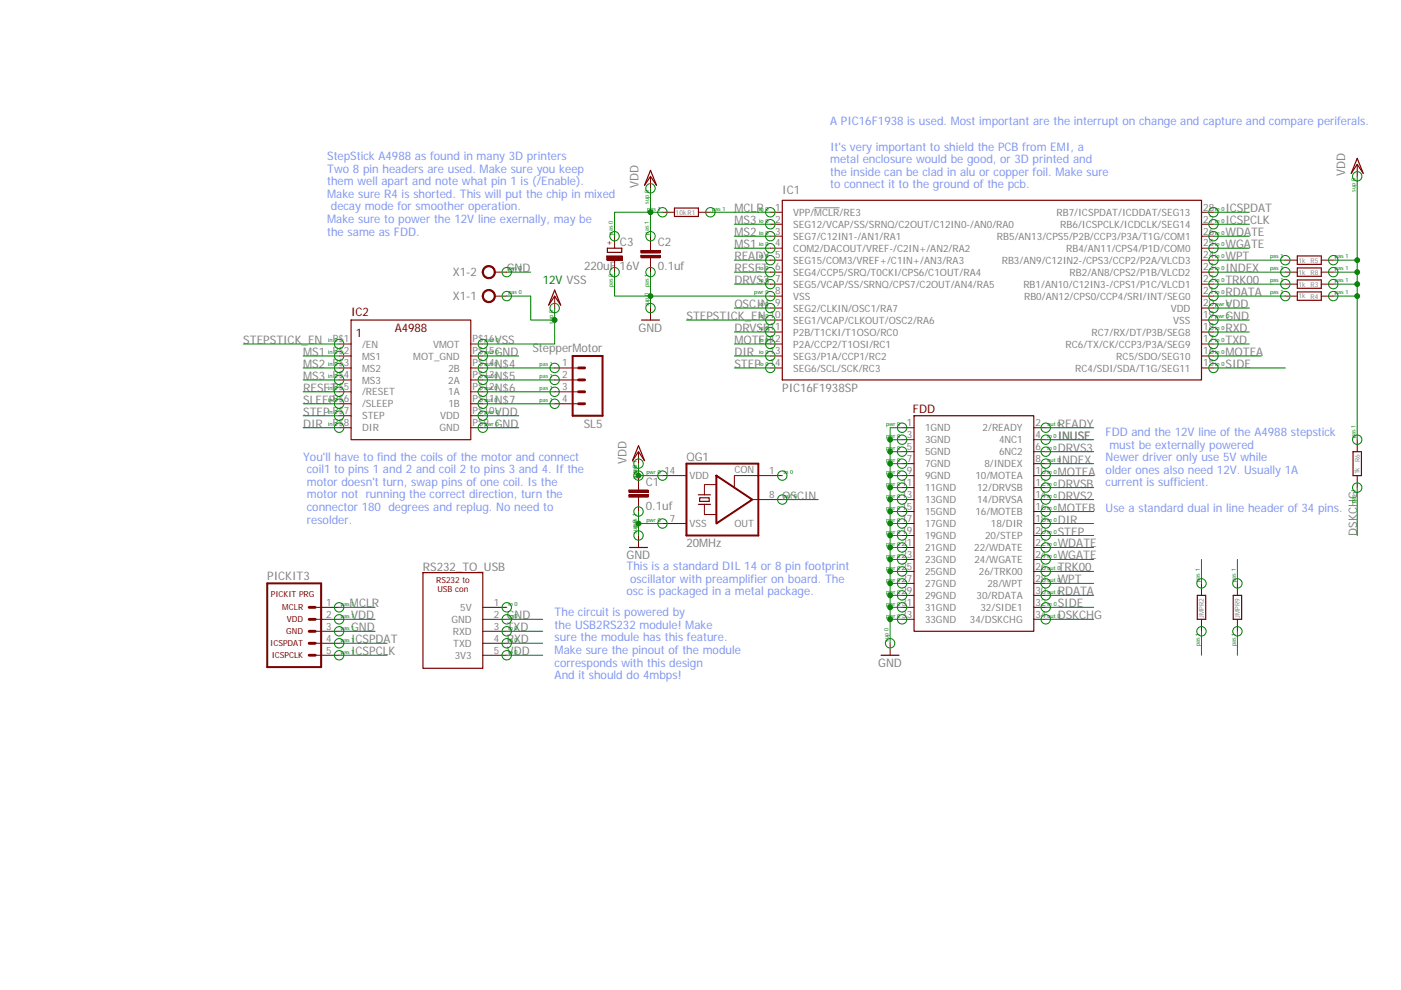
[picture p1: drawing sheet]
<svg xmlns="http://www.w3.org/2000/svg" width="297mm" height="210mm" viewBox="0 0 297 210" stroke-linecap="round" stroke-linejoin="round" font-family="sans-serif">
<path d="M172.7 44.1h5.3" fill="none" stroke="#808080" stroke-width=".21"/>
<path d="M143 44.1h5.1v1.8h-5.1zM165.9 42.5h88.8v38.1h-88.8zM275.1 59.4h5v1.8h-5zM275.1 61.9h5v1.8h-5zM148.1 107h2.5M148.1 104.9h2.5M148.3 105.6h2.1v.7h-2.1z" fill="none" stroke="#800000" stroke-width=".25"/>
<g fill="none" stroke="#800000" stroke-width=".21">
<path d="M137.9 52.6v.5M137.9 54.7v.5M140.5 45h2.5M148.1 45h2.5M163.3 45h2.6M163.3 47.6h2.6M163.3 50.1h2.6M163.3 52.6h2.6M163.3 55.2h2.6M163.3 57.7h2.6M254.7 45h2.6M254.7 47.6h2.6"/>
<path d="M254.7 50.1h2.6M254.7 52.6h2.6M254.7 55.2h2.6M254.7 57.7h2.6M163.3 60.3h2.6M163.3 62.8h2.6M163.3 65.3h2.6M163.3 67.9h2.6M163.3 70.4h2.6M163.3 73h2.6M163.3 75.5h2.6M163.3 78h2.6"/>
<path d="M254.7 60.3h2.6M254.7 62.8h2.6M254.7 65.3h2.6M254.7 67.9h2.6M254.7 70.4h2.6M254.7 73h2.6M254.7 75.5h2.6M254.7 78h2.6M272.5 60.3h2.6M272.5 62.8h2.6M280.1 60.3h2.6M280.1 62.8h2.6"/>
<path d="M140.5 111h5M140.5 100.9h5M149.3 107v2.1h2.6M151.9 102.8h-2.6v2.1M159.5 106h6.4M165.9 100.9h-10.2v2.5"/>
</g>
<path d="M145.5 98.3h15.3v15.3h-15.3zM151.9 100.9l7.6 5.1-7.6 5z" fill="none" stroke="#800000" stroke-width=".42"/>
<path d="M135.9 54.2h4.1v.5h-4.1z" fill="#800000"/>
<path d="M135.9 54.2h4.1v.5h-4.1zM135.9 54.2h.1" fill="none" stroke="#800000" stroke-width=".21"/>
<path d="M135.9 53.1h4.1v.6h-4.1z" fill="#800000"/>
<g fill="none" stroke="#800000" stroke-width=".21">
<path d="M137.9 37.4v2.5M287.8 34.9v2.5M135.9 53.1h4.1v.6h-4.1zM135.9 53.1h.1M137.9 50.1v2.5M137.9 55.2v2.5M272.5 57.7h2.6M280.1 57.7h2.6M71.9 78h2.5M71.9 73h2.5M71.9 75.5h2.5M99.8 78h2.6"/>
<path d="M99.8 73h2.6M99.8 75.5h2.6M117.6 62.8v2.5M117.6 78h5.1M137.9 65.3v2.6M71.9 80.6h2.5M71.9 83.1h2.5M71.9 85.6h2.5M71.9 88.2h2.5M71.9 90.7h2.5M99.8 80.6h2.6M99.8 83.1h2.6"/>
<path d="M99.8 85.6h2.6M99.8 88.2h2.6M99.8 90.7h2.6M117.6 80.6h5.1M117.6 83.1h5.1M117.6 85.6h5.1M135.4 95.8v2.5M191.3 90.7h2.5M191.3 93.3h2.5M191.3 95.8h2.5M191.3 98.3h2.5M219.2 93.3h2.5"/>
<path d="M219.2 95.8h2.5M219.2 98.3h2.5M219.2 90.7h2.5M287.8 93.3v2.5M135.4 113.6v2.5M191.3 100.9h2.5M191.3 103.4h2.5M191.3 106h2.5M191.3 108.5h2.5M191.3 111h2.5M191.3 113.6h2.5M191.3 116.1h2.5"/>
<path d="M191.3 118.7h2.5M219.2 100.9h2.5M219.2 103.4h2.5M219.2 106h2.5M219.2 108.5h2.5M219.2 111h2.5M219.2 113.6h2.5M219.2 116.1h2.5M219.2 118.7h2.5M287.8 100.9v2.5M66.8 128.8h5.1M66.8 131.4h5.1"/>
<path d="M66.8 133.9h5.1M66.8 136.4h5.1M66.8 139h5.1M102.4 128.8h5M102.4 131.4h5M102.4 133.9h5M102.4 136.4h5M102.4 139h5M188.7 136.4v2.6M191.3 128.8h2.5M191.3 131.4h2.5M191.3 121.2h2.5"/>
<path d="M191.3 123.7h2.5M191.3 126.3h2.5M219.2 128.8h2.5M219.2 131.4h2.5M219.2 121.2h2.5M219.2 123.7h2.5M219.2 126.3h2.5"/>
</g>
<path d="M137.9 36.1l1.3 3.2-1.3-1.9-1.3 1.9zM287.8 33.6l1.2 3.2-1.2-1.9-1.3 1.9zM275.1 56.8h5v1.8h-5zM74.4 67.9h25.4v25.4h-25.4zM117.6 61.5l1.3 3.2-1.3-1.9-1.3 1.9zM136 67.9h3.8M135.4 94.5l1.2 3.2-1.2-1.9-1.3 1.9zM193.8 88.2h25.4v45.7h-25.4zM286.9 95.8h1.7v5.1h-1.7zM133.5 116.1h3.8M89.7 121.5h12.7v20.3h-12.7zM186.8 139h3.8" fill="none" stroke="#800000" stroke-width=".25"/>
<path d="M121.4 75.5h6.4v12.7h-6.4zM56.7 123.7h11.4v17.8h-11.4z" fill="none" stroke="#800000" stroke-width=".42"/>
<path d="M122.7 78h1.2M122.7 83.1h1.2M122.7 80.6h1.2M122.7 85.6h1.2M65.5 133.9h1.3M65.5 131.4h1.3M65.5 128.8h1.3M65.5 139h1.3M65.5 136.4h1.3" fill="none" stroke="#800000" stroke-width=".61"/>
<path d="M102.8 61.7a1.4 1.4 0 0 1 2.1 .5 1.4 1.4 0 0 1-1 2 1.4 1.4 0 0 1-1.7-1.4h.3a1.15 1.15 0 0 1 1.6-1.1 1.15 1.15 0 0 1 .3 1.9 1.15 1.15 0 0 1-1.9-.5v-.3h-.3l.1-.4z" fill-rule="evenodd" fill="#800000"/>
<path d="M102.8 61.7a1.4 1.4 0 0 1 2.1 .5 1.4 1.4 0 0 1-1 2 1.4 1.4 0 0 1-1.7-1.4h.3a1.15 1.15 0 0 1 1.6-1.1 1.15 1.15 0 0 1 .3 1.9 1.15 1.15 0 0 1-1.9-.5v-.3h-.3l.1-.4zM104.9 62.8h2.5" fill="none" stroke="#800000" stroke-width=".21"/>
<path d="M102.8 56.6a1.4 1.4 0 0 1 2.1 .5 1.4 1.4 0 0 1-1 2 1.4 1.4 0 0 1-1.7-1.4h.3a1.15 1.15 0 0 1 1.6-1.1 1.15 1.15 0 0 1 .3 1.9 1.15 1.15 0 0 1-1.9-.5v-.3h-.3l.1-.3z" fill-rule="evenodd" fill="#800000"/>
<path d="M102.8 56.6a1.4 1.4 0 0 1 2.1 .5 1.4 1.4 0 0 1-1 2 1.4 1.4 0 0 1-1.7-1.4h.3a1.15 1.15 0 0 1 1.6-1.1 1.15 1.15 0 0 1 .3 1.9 1.15 1.15 0 0 1-1.9-.5v-.3h-.3l.1-.3zM104.9 57.7h2.5M135.4 103.4v.5M135.4 105.5v.5" fill="none" stroke="#800000" stroke-width=".21"/>
<path d="M133.3 104.9h4.1v.6h-4.1z" fill="#800000"/>
<path d="M133.3 104.9h4.1v.6h-4.1zM133.3 104.9h.1" fill="none" stroke="#800000" stroke-width=".21"/>
<path d="M133.3 103.9h4.1v.5h-4.1z" fill="#800000"/>
<path d="M133.3 103.9h4.1v.5h-4.1zM133.3 103.9h.1M135.4 100.9v2.5M135.4 106v2.5M254.7 123.7v2.6M254.7 131.4v2.5" fill="none" stroke="#800000" stroke-width=".21"/>
<path d="M128.8 52.6h3v.9h-3zM253.8 126.3h1.8v5.1h-1.8z" fill="none" stroke="#800000" stroke-width=".25"/>
<path d="M128.6 54.3h3.3v.9h-3.3z" fill="#800000"/>
<path d="M128.6 54.3h3.3v.9h-3.3zM128.6 54.3h.1M130.3 50.1v2.5M130.3 55.2v2.5M272.5 55.2h2.6M280.1 55.2h2.6M262.4 123.7v2.6M262.4 131.4v2.5" fill="none" stroke="#800000" stroke-width=".21"/>
<path d="M275.1 54.3h5v1.8h-5zM261.5 126.3h1.7v5.1h-1.7z" fill="none" stroke="#800000" stroke-width=".25"/>
<g fill="none" stroke="#008000" stroke-width=".21">
<path d="M188.7 93.3h2.6M188.7 98.3h2.6M191.3 90.7h-2.6v40.7h2.6M188.7 100.9h2.6M188.7 103.4h2.6M188.7 106h2.6M188.7 108.5h2.6M188.7 111h2.6M188.7 113.6h2.6M188.7 116.1h2.6M188.7 118.7h2.6M188.7 121.2h2.6"/>
<path d="M188.7 123.7h2.6M188.7 126.3h2.6M188.7 128.8h2.6"/>
<circle cx="137.9" cy="39.9" r="1"/>
<circle cx="287.8" cy="37.4" r="1"/>
<circle cx="107.4" cy="57.7" r="1"/>
<circle cx="130.3" cy="50.1" r="1"/>
<circle cx="130.3" cy="57.7" r="1"/>
<circle cx="137.9" cy="50.1" r="1"/>
<circle cx="137.9" cy="57.7" r="1"/>
<circle cx="140.5" cy="45" r="1"/>
<circle cx="150.6" cy="45" r="1"/>
<circle cx="163.3" cy="45" r="1"/>
<circle cx="163.3" cy="50.1" r="1"/>
<circle cx="163.3" cy="52.6" r="1"/>
<circle cx="163.3" cy="55.2" r="1"/>
<circle cx="163.3" cy="47.6" r="1"/>
<circle cx="163.3" cy="57.7" r="1"/>
<circle cx="257.3" cy="45" r="1"/>
<circle cx="257.3" cy="52.6" r="1"/>
<circle cx="257.3" cy="55.2" r="1"/>
<circle cx="257.3" cy="50.1" r="1"/>
<circle cx="257.3" cy="47.6" r="1"/>
<circle cx="257.3" cy="57.7" r="1"/>
<circle cx="272.5" cy="55.2" r="1"/>
<circle cx="272.5" cy="57.7" r="1"/>
<circle cx="282.7" cy="55.2" r="1"/>
<circle cx="282.7" cy="57.7" r="1"/>
<circle cx="71.9" cy="78" r="1"/>
<circle cx="71.9" cy="75.5" r="1"/>
<circle cx="71.9" cy="73" r="1"/>
<circle cx="102.4" cy="78" r="1"/>
<circle cx="102.4" cy="73" r="1"/>
<circle cx="102.4" cy="75.5" r="1"/>
<circle cx="107.4" cy="62.8" r="1"/>
<circle cx="117.6" cy="65.3" r="1"/>
<circle cx="117.6" cy="78" r="1"/>
<circle cx="137.9" cy="65.3" r="1"/>
<circle cx="163.3" cy="70.4" r="1"/>
<circle cx="163.3" cy="78" r="1"/>
<circle cx="163.3" cy="65.3" r="1"/>
<circle cx="163.3" cy="75.5" r="1"/>
<circle cx="163.3" cy="60.3" r="1"/>
<circle cx="163.3" cy="62.8" r="1"/>
<circle cx="163.3" cy="67.9" r="1"/>
<circle cx="163.3" cy="73" r="1"/>
<circle cx="257.3" cy="62.8" r="1"/>
<circle cx="257.3" cy="78" r="1"/>
<circle cx="257.3" cy="75.5" r="1"/>
<circle cx="257.3" cy="73" r="1"/>
<circle cx="257.3" cy="67.9" r="1"/>
<circle cx="257.3" cy="65.3" r="1"/>
<circle cx="257.3" cy="60.3" r="1"/>
<circle cx="257.3" cy="70.4" r="1"/>
<circle cx="272.5" cy="60.3" r="1"/>
<circle cx="272.5" cy="62.8" r="1"/>
<circle cx="282.7" cy="62.8" r="1"/>
<circle cx="282.7" cy="60.3" r="1"/>
<circle cx="71.9" cy="90.7" r="1"/>
<circle cx="71.9" cy="88.2" r="1"/>
<circle cx="71.9" cy="85.6" r="1"/>
<circle cx="71.9" cy="80.6" r="1"/>
<circle cx="71.9" cy="83.1" r="1"/>
<circle cx="102.4" cy="90.7" r="1"/>
<circle cx="102.4" cy="88.2" r="1"/>
<circle cx="102.4" cy="80.6" r="1"/>
<circle cx="102.4" cy="83.1" r="1"/>
<circle cx="102.4" cy="85.6" r="1"/>
<circle cx="117.6" cy="85.6" r="1"/>
<circle cx="117.6" cy="80.6" r="1"/>
<circle cx="117.6" cy="83.1" r="1"/>
<circle cx="135.4" cy="98.3" r="1"/>
<circle cx="191.3" cy="95.8" r="1"/>
<circle cx="191.3" cy="98.3" r="1"/>
<circle cx="191.3" cy="90.7" r="1"/>
<circle cx="191.3" cy="93.3" r="1"/>
<circle cx="221.7" cy="90.7" r="1"/>
<circle cx="221.7" cy="93.3" r="1"/>
<circle cx="221.7" cy="98.3" r="1"/>
<circle cx="221.7" cy="95.8" r="1"/>
<circle cx="287.8" cy="93.3" r="1"/>
<circle cx="135.4" cy="113.6" r="1"/>
<circle cx="135.4" cy="100.9" r="1"/>
<circle cx="135.4" cy="108.5" r="1"/>
<circle cx="140.5" cy="111" r="1"/>
<circle cx="140.5" cy="100.9" r="1"/>
<circle cx="165.9" cy="100.9" r="1"/>
<circle cx="165.9" cy="106" r="1"/>
<circle cx="191.3" cy="111" r="1"/>
<circle cx="191.3" cy="103.4" r="1"/>
<circle cx="191.3" cy="113.6" r="1"/>
<circle cx="191.3" cy="100.9" r="1"/>
<circle cx="191.3" cy="108.5" r="1"/>
<circle cx="191.3" cy="116.1" r="1"/>
<circle cx="191.3" cy="118.7" r="1"/>
<circle cx="191.3" cy="106" r="1"/>
<circle cx="221.7" cy="111" r="1"/>
<circle cx="221.7" cy="100.9" r="1"/>
<circle cx="221.7" cy="103.4" r="1"/>
<circle cx="221.7" cy="113.6" r="1"/>
<circle cx="221.7" cy="106" r="1"/>
<circle cx="221.7" cy="116.1" r="1"/>
<circle cx="221.7" cy="108.5" r="1"/>
<circle cx="221.7" cy="118.7" r="1"/>
<circle cx="287.8" cy="103.4" r="1"/>
<circle cx="71.9" cy="131.4" r="1"/>
<circle cx="71.9" cy="139" r="1"/>
<circle cx="71.9" cy="128.8" r="1"/>
<circle cx="71.9" cy="133.9" r="1"/>
<circle cx="71.9" cy="136.4" r="1"/>
<circle cx="107.4" cy="139" r="1"/>
<circle cx="107.4" cy="128.8" r="1"/>
<circle cx="107.4" cy="131.4" r="1"/>
<circle cx="107.4" cy="136.4" r="1"/>
<circle cx="107.4" cy="133.9" r="1"/>
<circle cx="188.7" cy="136.4" r="1"/>
<circle cx="191.3" cy="121.2" r="1"/>
<circle cx="191.3" cy="123.7" r="1"/>
<circle cx="191.3" cy="128.8" r="1"/>
<circle cx="191.3" cy="131.4" r="1"/>
<circle cx="191.3" cy="126.3" r="1"/>
<circle cx="221.7" cy="123.7" r="1"/>
<circle cx="221.7" cy="131.4" r="1"/>
<circle cx="221.7" cy="128.8" r="1"/>
<circle cx="221.7" cy="126.3" r="1"/>
<circle cx="221.7" cy="121.2" r="1"/>
<circle cx="254.7" cy="123.7" r="1"/>
<circle cx="254.7" cy="133.9" r="1"/>
<circle cx="262.4" cy="123.7" r="1"/>
<circle cx="262.4" cy="133.9" r="1"/>
</g>
<circle cx="188.7" cy="93.3" r=".51" fill="#008000"/>
<circle cx="188.7" cy="93.3" r=".51" fill="none" stroke="#008000" stroke-width=".21"/>
<circle cx="188.7" cy="98.3" r=".51" fill="#008000"/>
<circle cx="188.7" cy="98.3" r=".51" fill="none" stroke="#008000" stroke-width=".21"/>
<circle cx="188.7" cy="100.9" r=".51" fill="#008000"/>
<circle cx="188.7" cy="100.9" r=".51" fill="none" stroke="#008000" stroke-width=".21"/>
<circle cx="188.7" cy="103.4" r=".51" fill="#008000"/>
<circle cx="188.7" cy="103.4" r=".51" fill="none" stroke="#008000" stroke-width=".21"/>
<circle cx="188.7" cy="106" r=".51" fill="#008000"/>
<circle cx="188.7" cy="106" r=".51" fill="none" stroke="#008000" stroke-width=".21"/>
<circle cx="188.7" cy="108.5" r=".51" fill="#008000"/>
<circle cx="188.7" cy="108.5" r=".51" fill="none" stroke="#008000" stroke-width=".21"/>
<circle cx="188.7" cy="111" r=".51" fill="#008000"/>
<circle cx="188.7" cy="111" r=".51" fill="none" stroke="#008000" stroke-width=".21"/>
<circle cx="188.7" cy="113.6" r=".51" fill="#008000"/>
<circle cx="188.7" cy="113.6" r=".51" fill="none" stroke="#008000" stroke-width=".21"/>
<circle cx="188.7" cy="116.1" r=".51" fill="#008000"/>
<circle cx="188.7" cy="116.1" r=".51" fill="none" stroke="#008000" stroke-width=".21"/>
<circle cx="188.7" cy="118.7" r=".51" fill="#008000"/>
<circle cx="188.7" cy="118.7" r=".51" fill="none" stroke="#008000" stroke-width=".21"/>
<circle cx="188.7" cy="121.2" r=".51" fill="#008000"/>
<circle cx="188.7" cy="121.2" r=".51" fill="none" stroke="#008000" stroke-width=".21"/>
<circle cx="188.7" cy="123.7" r=".51" fill="#008000"/>
<circle cx="188.7" cy="123.7" r=".51" fill="none" stroke="#008000" stroke-width=".21"/>
<circle cx="188.7" cy="126.3" r=".51" fill="#008000"/>
<circle cx="188.7" cy="126.3" r=".51" fill="none" stroke="#008000" stroke-width=".21"/>
<circle cx="188.7" cy="128.8" r=".51" fill="#008000"/>
<circle cx="188.7" cy="128.8" r=".51" fill="none" stroke="#008000" stroke-width=".21"/>
<circle cx="188.7" cy="131.4" r=".51" fill="#008000"/>
<g fill="none" stroke="#008000" stroke-width=".21">
<path d="M188.7 95.8h2.6M188.7 131.4v5"/>
<circle cx="188.7" cy="131.4" r=".51"/>
</g>
<circle cx="188.7" cy="95.8" r=".51" fill="#008000"/>
<g fill="none" stroke="#008000" stroke-width=".21">
<path d="M137.9 57.7v5.1M163.3 62.8h-25.4v2.5"/>
<circle cx="188.7" cy="95.8" r=".51"/>
</g>
<circle cx="137.9" cy="62.8" r=".51" fill="#008000"/>
<g fill="none" stroke="#008000" stroke-width=".21">
<path d="M130.3 57.7v5.1h7.6M135.4 108.5v2.5M140.5 111h-5.1v2.6"/>
<circle cx="137.9" cy="62.8" r=".51"/>
</g>
<circle cx="135.4" cy="111" r=".51" fill="#008000"/>
<g fill="none" stroke="#008000" stroke-width=".21">
<path d="M287.8 37.4v22.9h-5.1M107.4 57.7h5.1M102.4 75.5h7.6M257.3 67.9h7.6M102.4 90.7h7.6M262.4 118.7v5M71.9 133.9h7.6M107.4 131.4h7.7M262.4 133.9v5.1"/>
<circle cx="135.4" cy="111" r=".51"/>
</g>
<circle cx="287.8" cy="60.3" r=".51" fill="#008000"/>
<g fill="none" stroke="#008000" stroke-width=".21">
<path d="M287.8 60.3v2.5h-5.1"/>
<circle cx="287.8" cy="60.3" r=".51"/>
</g>
<circle cx="287.8" cy="62.8" r=".51" fill="#008000"/>
<g fill="none" stroke="#008000" stroke-width=".21">
<path d="M282.7 57.7h5.1M287.8 62.8v30.5"/>
<circle cx="287.8" cy="62.8" r=".51"/>
</g>
<circle cx="287.8" cy="57.7" r=".51" fill="#008000"/>
<g fill="none" stroke="#008000" stroke-width=".21">
<path d="M282.7 55.2h5.1"/>
<circle cx="287.8" cy="57.7" r=".51"/>
</g>
<circle cx="287.8" cy="55.2" r=".51" fill="#008000"/>
<g fill="none" stroke="#008000" stroke-width=".21">
<path d="M137.9 39.9v5.1h2.6M137.9 45v5.1"/>
<circle cx="287.8" cy="55.2" r=".51"/>
</g>
<circle cx="137.9" cy="45" r=".51" fill="#008000"/>
<g fill="none" stroke="#008000" stroke-width=".21">
<path d="M137.9 45h-7.6v5.1M135.4 98.3v2.6h5.1"/>
<circle cx="137.9" cy="45" r=".51"/>
</g>
<circle cx="135.4" cy="100.9" r=".51" fill="#008000"/>
<g fill="none" stroke="#008000" stroke-width=".21">
<path d="M150.6 45h12.7M155.7 55.2h7.6M257.3 57.7h15.2M51.6 73h20.3M112.5 62.8v5.1h5.1M117.6 65.3v7.7h-15.2M145.5 67.9h17.8M155.7 75.5h7.6M155.7 70.4h7.6M155.7 73h7.6M155.7 78h7.6M155.7 65.3h7.6"/>
<path d="M257.3 65.3h7.6M257.3 75.5h10.1M257.3 60.3h15.2M257.3 62.8h15.2M64.3 88.2h7.6M64.3 90.7h7.6M102.4 88.2h7.6M221.7 98.3h10.2M221.7 90.7h10.2M165.9 106h7.6M221.7 100.9h10.2M221.7 103.4h10.2"/>
<path d="M221.7 108.5h10.2M221.7 111h10.2M221.7 113.6h10.2M254.7 118.7v5M287.8 103.4v10.2M71.9 128.8h7.6M71.9 131.4h7.6M107.4 139h7.7M221.7 121.2h10.2M221.7 126.3h10.2M221.7 131.4h10.2M254.7 133.9v5.1"/>
<circle cx="135.4" cy="100.9" r=".51"/>
</g>
<circle cx="117.6" cy="67.9" r=".51" fill="#008000"/>
<g fill="none" stroke="#008000" stroke-width=".21">
<path d="M155.7 52.6h7.6M155.7 50.1h7.6M155.7 47.6h7.6M155.7 57.7h7.6M257.3 45h7.6M257.3 47.6h7.6M257.3 52.6h7.6M257.3 50.1h7.6M257.3 55.2h15.2M64.3 78h7.6M64.3 75.5h7.6M102.4 78h15.2"/>
<path d="M107.4 62.8h5.1M155.7 60.3h7.6M257.3 73h7.6M257.3 78h15.2M257.3 70.4h7.6M64.3 80.6h7.6M64.3 85.6h7.6M64.3 83.1h7.6M102.4 80.6h15.2M102.4 83.1h15.2M102.4 85.6h15.2M221.7 95.8h10.2"/>
<path d="M221.7 93.3h10.2M221.7 116.1h10.2M221.7 118.7h10.2M221.7 106h10.2M71.9 136.4h10.2M71.9 139h10.2M107.4 133.9h7.7M107.4 136.4h7.7M221.7 128.8h10.2M221.7 123.7h10.2"/>
<circle cx="117.6" cy="67.9" r=".51"/>
</g>
<g font-size="2.5" fill="#7e94f0">
<text x="176" y="26.6">A PIC16F1938 is used. Most important are the interrupt on change and capture and compare periferals.</text>
<text x="69.4" y="34">StepStick A4988 as found in many 3D printers</text>
<text x="176" y="31.9">It's very important to shield the PCB from EMI, a</text>
<text x="176" y="34.6">metal enclosure would be good, or 3D printed and</text>
<text x="69.4" y="36.6">Two 8 pin headers are used. Make sure you keep</text>
<text x="69.4" y="39.3">them well apart and note what pin 1 is (/Enable).</text>
<text x="69.4" y="42">Make sure R4 is shorted. This will put the chip in mixed</text>
<text x="176" y="37.3">the inside can be clad in alu or copper foil. Make sure</text>
<text x="176" y="39.9">to connect it to the ground of the pcb.</text>
<text x="69.4" y="47.3">Make sure to power the 12V line exernally, may be</text>
<text x="70.1" y="44.6">decay mode for smoother operation.</text>
<text x="69.4" y="50">the same as FDD.</text>
<text x="234.4" y="92.5">FDD and the 12V line of the A4988 stepstick</text>
<text x="235.2" y="95.2">must be externally powered</text>
<text x="64.3" y="97.7">You'll have to find the coils of the motor and connect</text>
<text x="65.1" y="100.4">coil1 to pins 1 and 2 and coil 2 to pins 3 and 4. If the</text>
<text x="234.4" y="97.8">Newer driver only use 5V while</text>
<text x="234.4" y="100.5">older ones also need 12V. Usually 1A</text>
<text x="65.1" y="103">motor doesn't turn, swap pins of one coil. Is the</text>
<text x="65.1" y="105.7">motor not running the correct direction, turn the</text>
<text x="234.4" y="103.2">current is sufficient.</text>
<text x="65.1" y="108.4">connector 180 degrees and replug. No need to</text>
<text x="65.1" y="111">resolder.</text>
<text x="234.4" y="108.5">Use a standard dual in line header of 34 pins.</text>
<text x="132.8" y="120.9">This is a standard DIL 14 or 8 pin footprint</text>
<text x="133.6" y="123.6">oscillator with preamplifier on board. The</text>
<text x="117.6" y="130.7">The circuit is powered by</text>
<text x="132.8" y="126.3">osc is packaged in a metal package.</text>
<text x="117.6" y="133.4">the USB2RS232 module! Make</text>
<text x="117.6" y="136">sure the module has this feature.</text>
<text x="117.6" y="138.7">Make sure the pinout of the module</text>
<text x="117.6" y="141.4">corresponds with this design</text>
<text x="117.6" y="144">And it should do 4mbps!</text>
</g>
<g font-size="2.5" fill="#808080">
<text x="135.4" y="39.9" transform="rotate(-90 135.4 39.9)">VDD</text>
<text x="165.9" y="41.2">IC1</text>
<text x="285.2" y="37.4" transform="rotate(-90 285.2 37.4)">VDD</text>
<text x="155.7" y="45">MCLR</text>
<text x="155.7" y="47.6">MS3</text>
<text x="259.8" y="47.6">ICSPCLK</text>
<text x="259.8" y="45">ICSPDAT</text>
<text x="131.4" y="52.2">C3</text>
<text x="139.4" y="52.3">C2</text>
<text x="155.7" y="52.6">MS1</text>
<text x="155.7" y="50.1">MS2</text>
<text x="259.8" y="50.1">WDATE</text>
<text x="259.8" y="52.6">WGATE</text>
<text x="96" y="58.6">X1-2</text>
<text x="107.4" y="57.7">GND</text>
<text x="123.8" y="57.2">220uF 16V</text>
<text x="139.4" y="57.3">0.1uf</text>
<text x="155.7" y="55.2">READY</text>
<text x="155.7" y="57.7">RESET</text>
<text x="259.8" y="57.7">INDEX</text>
<text x="259.8" y="55.2">WPT</text>
<text x="96" y="63.7">X1-1</text>
<text x="155.7" y="65.3">OSCIN</text>
<text x="155.7" y="60.3">DRVS3</text>
<text x="259.8" y="65.3">VDD</text>
<text x="259.8" y="60.3">TRK00</text>
<text x="259.8" y="62.8">RDATA</text>
<text x="135.4" y="70.4">GND</text>
<text x="145.5" y="67.9">STEPSTICK_EN</text>
<text x="155.7" y="70.4">DRVSB</text>
<text x="259.8" y="67.9">GND</text>
<text x="259.8" y="70.4">RXD</text>
<text x="51.6" y="73">STEPSTICK_EN</text>
<text x="64.3" y="75.5">MS1</text>
<text x="104.9" y="73">VSS</text>
<text x="104.9" y="75.5">GND</text>
<text x="112.9" y="74.7">StepperMotor</text>
<text x="155.7" y="73">MOTEB</text>
<text x="155.7" y="75.5">DIR</text>
<text x="259.8" y="75.5">MOTEA</text>
<text x="259.8" y="73">TXD</text>
<text x="64.3" y="78">MS2</text>
<text x="64.3" y="80.6">MS3</text>
<text x="64.3" y="83.1">RESET</text>
<text x="104.9" y="78">N$4</text>
<text x="104.9" y="80.6">N$5</text>
<text x="104.9" y="83.1">N$6</text>
<text x="155.7" y="78">STEP</text>
<text x="165.9" y="83.1">PIC16F1938SP</text>
<text x="259.8" y="78">SIDE</text>
<text x="64.3" y="88.2">STEP</text>
<text x="64.3" y="85.6">SLEEP</text>
<text x="104.9" y="88.2">VDD</text>
<text x="104.9" y="85.6">N$7</text>
<text x="64.3" y="90.7">DIR</text>
<text x="104.9" y="90.7">GND</text>
<text x="123.8" y="90.7">SL5</text>
<text x="224.3" y="90.7">READY</text>
<text x="224.3" y="95.8">DRVS3</text>
<text x="224.3" y="93.3">INUSE</text>
<text x="132.8" y="98.3" transform="rotate(-90 132.8 98.3)">VDD</text>
<text x="145.5" y="97.7">QG1</text>
<text x="224.3" y="98.3">INDEX</text>
<text x="224.3" y="100.9">MOTEA</text>
<text x="136.9" y="103">C1</text>
<text x="165.9" y="106">OSCIN</text>
<text x="224.3" y="103.4">DRVSB</text>
<text x="224.3" y="106">DRVS2</text>
<text x="136.9" y="108.1">0.1uf</text>
<text x="224.3" y="108.5">MOTEB</text>
<text x="224.3" y="111">DIR</text>
<text x="224.3" y="113.6">STEP</text>
<text x="287.8" y="113.6" transform="rotate(-90 287.8 113.6)">DSKCHG</text>
<text x="132.8" y="118.7">GND</text>
<text x="145.5" y="116.1">20MHz</text>
<text x="224.3" y="116.1">WDATE</text>
<text x="224.3" y="118.7">WGATE</text>
<text x="56.7" y="123">PICKIT3</text>
<text x="89.7" y="121.2">RS232_TO_USB</text>
<text x="224.3" y="121.2">TRK00</text>
<text x="224.3" y="123.7">WPT</text>
<text x="74.2" y="128.8">MCLR</text>
<text x="74.4" y="131.4">VDD</text>
<text x="107.4" y="131.4">GND</text>
<text x="224.3" y="126.3">RDATA</text>
<text x="224.3" y="131.4">DSKCHG</text>
<text x="224.3" y="128.8">SIDE</text>
<text x="74.4" y="133.9">GND</text>
<text x="74.4" y="136.4">ICSPDAT</text>
<text x="107.4" y="133.9">TXD</text>
<text x="107.4" y="136.4">RXD</text>
<text x="74.4" y="139">ICSPCLK</text>
<text x="107.4" y="139">VDD</text>
<text x="186.2" y="141.5">GND</text>
</g>
<text font-size="2.5" fill="#008000" x="115.1" y="60.3">12V VSS</text>
<g font-size="2.5" fill="#800000">
<text x="74.4" y="67.1">IC2</text>
<text x="75.5" y="71.4">1</text>
<text x="83.7" y="70.4">A4988</text>
<text x="193.5" y="87.7">FDD</text>
</g>
<g font-size="2.1" fill="#808080">
<text x="164.3" y="44.7">1</text>
<text x="164.3" y="47.2">2</text>
<text x="168.2" y="45.8">VPP/MCLR/RE3</text>
<text x="224" y="45.8">RB7/ICSPDAT/ICDDAT/SEG13</text>
<text x="255.1" y="47.2">27</text>
<text x="255.1" y="44.7">28</text>
<text x="164.3" y="49.7">3</text>
<text x="164.3" y="52.3">4</text>
<text x="168.2" y="48.3">SEG12/VCAP/SS/SRNQ/C2OUT/C12IN0-/AN0/RA0</text>
<text x="168.2" y="50.9">SEG7/C12IN1-/AN1/RA1</text>
<text x="168.2" y="53.4">COM2/DACOUT/VREF-/C2IN+/AN2/RA2</text>
<text x="211.4" y="50.9">RB5/AN13/CPS5/P2B/CCP3/P3A/T1G/COM1</text>
<text x="224.8" y="48.3">RB6/ICSPCLK/ICDCLK/SEG14</text>
<text x="226.1" y="53.4">RB4/AN11/CPS4/P1D/COM0</text>
<text x="255.1" y="52.3">25</text>
<text x="255.1" y="49.7">26</text>
<text x="164.3" y="54.8">5</text>
<text x="164.3" y="57.4">6</text>
<text x="164.3" y="59.9">7</text>
<text x="168.2" y="55.9">SEG15/COM3/VREF+/C1IN+/AN3/RA3</text>
<text x="168.2" y="58.5">SEG4/CCP5/SRQ/T0CKI/CPS6/C1OUT/RA4</text>
<text x="212.4" y="55.9">RB3/AN9/C12IN2-/CPS3/CCP2/P2A/VLCD3</text>
<text x="226.8" y="58.5">RB2/AN8/CPS2/P1B/VLCD2</text>
<text x="255.1" y="59.9">22</text>
<text x="255.1" y="57.4">23</text>
<text x="255.1" y="54.8">24</text>
<text x="164.3" y="62.4">8</text>
<text x="164.3" y="65">9</text>
<text x="168.2" y="61">SEG5/VCAP/SS/SRNQ/CPS7/C2OUT/AN4/RA5</text>
<text x="168.2" y="63.6">VSS</text>
<text x="217" y="61">RB1/AN10/C12IN3-/CPS1/P1C/VLCD1</text>
<text x="217.1" y="63.6">RB0/AN12/CPS0/CCP4/SRI/INT/SEG0</text>
<text x="255.1" y="65">20</text>
<text x="255.1" y="62.4">21</text>
<text x="163.2" y="67.5">10</text>
<text x="163.2" y="70.1">11</text>
<text x="168.2" y="66.1">SEG2/CLKIN/OSC1/RA7</text>
<text x="168.2" y="68.6">SEG1/VCAP/CLKOUT/OSC2/RA6</text>
<text x="168.2" y="71.2">P2B/T1CKI/T1OSO/RC0</text>
<text x="231.4" y="71.2">RC7/RX/DT/P3B/SEG8</text>
<text x="248.2" y="66.1">VDD</text>
<text x="248.8" y="68.6">VSS</text>
<text x="255.1" y="70.1">18</text>
<text x="255.1" y="67.5">19</text>
<text x="70.6" y="72.6">P$1</text>
<text x="70.6" y="75.1">P$2</text>
<text x="70.6" y="77.7">P$3</text>
<text x="76.8" y="73.7">/EN</text>
<text x="76.8" y="76.3">MS1</text>
<text x="87.6" y="76.3">MOT_GND</text>
<text x="91.8" y="73.7">VMOT</text>
<text x="100.2" y="77.7">P$14</text>
<text x="100.2" y="75.1">P$15</text>
<text x="100.2" y="72.6">P$16</text>
<text x="119.2" y="77.7">1</text>
<text x="163.2" y="72.6">12</text>
<text x="163.2" y="75.1">13</text>
<text x="163.2" y="77.7">14</text>
<text x="168.2" y="73.7">P2A/CCP2/T1OSI/RC1</text>
<text x="168.2" y="76.3">SEG3/P1A/CCP1/RC2</text>
<text x="225.9" y="73.7">RC6/TX/CK/CCP3/P3A/SEG9</text>
<text x="236.7" y="76.3">RC5/SDO/SEG10</text>
<text x="255.1" y="77.7">15</text>
<text x="255.1" y="75.1">16</text>
<text x="255.1" y="72.6">17</text>
<text x="70.6" y="80.2">P$4</text>
<text x="70.6" y="82.8">P$5</text>
<text x="76.8" y="78.8">MS2</text>
<text x="76.8" y="81.3">MS3</text>
<text x="76.8" y="83.9">/RESET</text>
<text x="95" y="83.9">1A</text>
<text x="95" y="81.3">2A</text>
<text x="95.1" y="78.8">2B</text>
<text x="100.2" y="82.8">P$12</text>
<text x="100.2" y="80.2">P$13</text>
<text x="119.2" y="80.2">2</text>
<text x="119.2" y="82.8">3</text>
<text x="168.2" y="78.8">SEG6/SCL/SCK/RC3</text>
<text x="228" y="78.8">RC4/SDI/SDA/T1G/SEG11</text>
<text x="70.6" y="85.3">P$6</text>
<text x="70.6" y="87.8">P$7</text>
<text x="76.8" y="86.4">/SLEEP</text>
<text x="76.8" y="88.9">STEP</text>
<text x="93.3" y="88.9">VDD</text>
<text x="95.1" y="86.4">1B</text>
<text x="100.2" y="87.8">P$10</text>
<text x="100.2" y="85.3">P$11</text>
<text x="119.2" y="85.3">4</text>
<text x="70.6" y="90.4">P$8</text>
<text x="76.8" y="91.5">DIR</text>
<text x="93.2" y="91.5">GND</text>
<text x="100.2" y="90.4">P$9</text>
<text x="192.3" y="90.4">1</text>
<text x="192.3" y="92.9">3</text>
<text x="192.3" y="95.4">5</text>
<text x="196.1" y="91.5">1GND</text>
<text x="196.1" y="94">3GND</text>
<text x="208.3" y="91.5">2/READY</text>
<text x="211.8" y="94">4NC1</text>
<text x="219.5" y="90.4">2</text>
<text x="219.5" y="92.9">4</text>
<text x="219.5" y="95.4">6</text>
<text x="140.9" y="100.5">14</text>
<text x="146.2" y="101.6">VDD</text>
<text x="155.7" y="100.4">CON</text>
<text x="163.1" y="100.5">1</text>
<text x="192.3" y="98">7</text>
<text x="192.3" y="100.5">9</text>
<text x="196.1" y="96.6">5GND</text>
<text x="196.1" y="99.1">7GND</text>
<text x="196.1" y="101.6">9GND</text>
<text x="206.8" y="101.6">10/MOTEA</text>
<text x="208.7" y="99.1">8/INDEX</text>
<text x="211.8" y="96.6">6NC2</text>
<text x="219.5" y="98">8</text>
<text x="219.5" y="100.5">10</text>
<text x="163.1" y="105.6">8</text>
<text x="191.1" y="103.1">11</text>
<text x="191.1" y="105.6">13</text>
<text x="196.1" y="104.2">11GND</text>
<text x="196.1" y="106.7">13GND</text>
<text x="207.2" y="106.7">14/DRVSA</text>
<text x="207.2" y="104.2">12/DRVSB</text>
<text x="219.5" y="103.1">12</text>
<text x="219.5" y="105.6">14</text>
<text x="142" y="110.7">7</text>
<text x="146.2" y="111.8">VSS</text>
<text x="155.7" y="111.8">OUT</text>
<text x="191.1" y="108.1">15</text>
<text x="191.1" y="110.7">17</text>
<text x="191.1" y="113.2">19</text>
<text x="196.1" y="109.3">15GND</text>
<text x="196.1" y="111.8">17GND</text>
<text x="206.8" y="109.3">16/MOTEB</text>
<text x="210.1" y="111.8">18/DIR</text>
<text x="219.5" y="108.1">16</text>
<text x="219.5" y="110.7">18</text>
<text x="219.5" y="113.2">20</text>
<text x="191.1" y="115.8">21</text>
<text x="191.1" y="118.3">23</text>
<text x="196.1" y="114.3">19GND</text>
<text x="196.1" y="116.9">21GND</text>
<text x="196.1" y="119.4">23GND</text>
<text x="206.6" y="116.9">22/WDATE</text>
<text x="206.6" y="119.4">24/WGATE</text>
<text x="208.9" y="114.3">20/STEP</text>
<text x="219.5" y="115.8">22</text>
<text x="219.5" y="118.3">24</text>
<text x="191.1" y="120.8">25</text>
<text x="191.1" y="123.4">27</text>
<text x="191.1" y="125.9">29</text>
<text x="196.1" y="122">25GND</text>
<text x="196.1" y="124.5">27GND</text>
<text x="207.5" y="122">26/TRK00</text>
<text x="209.3" y="124.5">28/WPT</text>
<text x="219.5" y="120.8">26</text>
<text x="219.5" y="123.4">28</text>
<text x="219.5" y="125.9">30</text>
<text x="69.1" y="128.5">1</text>
<text x="69.1" y="131">2</text>
<text x="97.6" y="129.6">5V</text>
<text x="104.7" y="128.5">1</text>
<text x="104.7" y="131">2</text>
<text x="191.1" y="128.5">31</text>
<text x="191.1" y="131">33</text>
<text x="196.1" y="127">29GND</text>
<text x="196.1" y="129.6">31GND</text>
<text x="207.1" y="127">30/RDATA</text>
<text x="207.9" y="129.6">32/SIDE1</text>
<text x="219.5" y="128.5">32</text>
<text x="219.5" y="131">34</text>
<text x="69.1" y="133.5">3</text>
<text x="69.1" y="136.1">4</text>
<text x="95.7" y="132.1">GND</text>
<text x="96" y="134.7">RXD</text>
<text x="96.1" y="137.2">TXD</text>
<text x="104.7" y="133.5">3</text>
<text x="104.7" y="136.1">4</text>
<text x="196.1" y="132.1">33GND</text>
<text x="205.7" y="132.1">34/DSKCHG</text>
<text x="69.1" y="138.6">5</text>
<text x="96.4" y="139.7">3V3</text>
<text x="104.7" y="138.6">5</text>
</g>
<g font-size="1.8" fill="#800000">
<text x="129.7" y="52.2" transform="rotate(-90 129.7 52.2)">+</text>
<text x="92.5" y="123.7">RS232 to</text>
<text x="92.7" y="125.6">USB con</text>
<text x="57.4" y="126.5">PICKIT PRG</text>
<text x="59.9" y="129.5">MCLR</text>
<text x="60.8" y="132">VDD</text>
<text x="57.3" y="137.1">ICSPDAT</text>
<text x="60.7" y="134.5">GND</text>
<text x="57.6" y="139.6">ICSPCLK</text>
</g>
<g font-size="1.4" fill="#808080">
<text x="143.3" y="45.5">10kR1</text>
<text x="275.3" y="58.2">1k</text>
<text x="275.3" y="55.7">1k</text>
<text x="277.9" y="58.3">R8</text>
<text x="277.9" y="55.7">R5</text>
<text x="275.3" y="60.8">1k</text>
<text x="275.3" y="63.3">1k</text>
<text x="277.9" y="60.8">R3</text>
<text x="277.9" y="63.3">R4</text>
<text x="288.3" y="100.6" transform="rotate(-90 288.3 100.6)">1k</text>
<text x="288.3" y="98.1" transform="rotate(-90 288.3 98.1)">R6</text>
<text x="255.2" y="131.1" transform="rotate(-90 255.2 131.1)">JMPR2</text>
<text x="262.9" y="131.1" transform="rotate(-90 262.9 131.1)">JMPR9</text>
</g>
<g font-size="1.2" fill="#008000">
<text x="287.4" y="40.7" transform="rotate(-90 287.4 40.7)">sup 0</text>
<text x="137.2" y="44.7">pas 1</text>
<text x="137.6" y="43.2" transform="rotate(-90 137.6 43.2)">sup 0</text>
<text x="151" y="44.7">pas 1</text>
<text x="161" y="44.7">in 0</text>
<text x="161" y="47.2">io 0</text>
<text x="257.6" y="47.2">io 0</text>
<text x="257.6" y="44.7">io 0</text>
<text x="129.9" y="49.7" transform="rotate(-90 129.9 49.7)">pas 0</text>
<text x="137.6" y="49.7" transform="rotate(-90 137.6 49.7)">pas 1</text>
<text x="161" y="49.7">io 0</text>
<text x="161" y="52.3">io 0</text>
<text x="257.6" y="52.3">io 0</text>
<text x="257.6" y="49.7">io 0</text>
<text x="107.8" y="57.4">pas 0</text>
<text x="161" y="54.8">io 0</text>
<text x="161" y="57.4">io 0</text>
<text x="161" y="59.9">io 0</text>
<text x="257.6" y="59.9">io 0</text>
<text x="257.6" y="57.4">io 0</text>
<text x="257.6" y="54.8">io 0</text>
<text x="269.3" y="59.9">pas 1</text>
<text x="269.3" y="57.4">pas 1</text>
<text x="269.3" y="54.8">pas 1</text>
<text x="283" y="59.9">pas 1</text>
<text x="283" y="57.4">pas 1</text>
<text x="283" y="54.8">pas 1</text>
<text x="107.8" y="62.4">pas 0</text>
<text x="129.9" y="61" transform="rotate(-90 129.9 61)">pas 0</text>
<text x="137.6" y="65" transform="rotate(-90 137.6 65)">sup 0</text>
<text x="137.6" y="61" transform="rotate(-90 137.6 61)">pas 1</text>
<text x="159.9" y="62.4">pwr 0</text>
<text x="161" y="65">io 0</text>
<text x="257.6" y="65">pwr 0</text>
<text x="257.6" y="62.4">io 0</text>
<text x="269.3" y="62.4">pas 1</text>
<text x="283" y="62.4">pas 1</text>
<text x="117.3" y="68.6" transform="rotate(-90 117.3 68.6)">sup 0</text>
<text x="161" y="67.5">io 0</text>
<text x="161" y="70.1">io 0</text>
<text x="257.6" y="70.1">io 0</text>
<text x="257.6" y="67.5">pwr 0</text>
<text x="69.6" y="72.6">in 0</text>
<text x="69.6" y="75.1">in 0</text>
<text x="69.6" y="77.7">in 0</text>
<text x="102.7" y="77.7">out 0</text>
<text x="102.7" y="75.1">pwr 0</text>
<text x="102.7" y="72.6">pwr 0</text>
<text x="114.4" y="77.7">pas 1</text>
<text x="161" y="72.6">io 0</text>
<text x="161" y="75.1">io 0</text>
<text x="161" y="77.7">io 0</text>
<text x="257.6" y="77.7">io 0</text>
<text x="257.6" y="75.1">io 0</text>
<text x="257.6" y="72.6">io 0</text>
<text x="69.6" y="80.2">in 0</text>
<text x="69.6" y="82.8">in 0</text>
<text x="102.7" y="82.8">out 0</text>
<text x="102.7" y="80.2">out 0</text>
<text x="114.4" y="80.2">pas 1</text>
<text x="114.4" y="82.8">pas 1</text>
<text x="69.6" y="85.3">in 0</text>
<text x="69.6" y="87.8">in 0</text>
<text x="102.7" y="87.8">pwr 0</text>
<text x="102.7" y="85.3">out 0</text>
<text x="114.4" y="85.3">pas 1</text>
<text x="69.6" y="90.4">in 0</text>
<text x="102.7" y="90.4">pwr 0</text>
<text x="187.9" y="90.4">pwr 0</text>
<text x="187.9" y="92.9">pwr 0</text>
<text x="187.9" y="95.4">pwr 0</text>
<text x="222.1" y="90.4">out 0</text>
<text x="222.1" y="92.9">io 0</text>
<text x="222.1" y="95.4">io 0</text>
<text x="287.4" y="92.9" transform="rotate(-90 287.4 92.9)">pas 1</text>
<text x="135" y="101.6" transform="rotate(-90 135 101.6)">sup 0</text>
<text x="135" y="100.5" transform="rotate(-90 135 100.5)">pas 1</text>
<text x="137.1" y="100.5">pwr 0</text>
<text x="166.2" y="100.5">in 0</text>
<text x="187.9" y="98">pwr 0</text>
<text x="187.9" y="100.5">pwr 0</text>
<text x="222.1" y="98">out 0</text>
<text x="222.1" y="100.5">in 0</text>
<text x="166.2" y="105.6">out 0</text>
<text x="187.9" y="103.1">pwr 0</text>
<text x="187.9" y="105.6">pwr 0</text>
<text x="222.1" y="103.1">in 0</text>
<text x="222.1" y="105.6">in 0</text>
<text x="287.4" y="106.7" transform="rotate(-90 287.4 106.7)">pas 1</text>
<text x="135" y="113.2" transform="rotate(-90 135 113.2)">sup 0</text>
<text x="135" y="111.7" transform="rotate(-90 135 111.7)">pas 1</text>
<text x="137.1" y="110.7">pwr 0</text>
<text x="187.9" y="108.1">pwr 0</text>
<text x="187.9" y="110.7">pwr 0</text>
<text x="187.9" y="113.2">pwr 0</text>
<text x="222.1" y="108.1">in 0</text>
<text x="222.1" y="110.7">in 0</text>
<text x="222.1" y="113.2">in 0</text>
<text x="187.9" y="115.8">pwr 0</text>
<text x="187.9" y="118.3">pwr 0</text>
<text x="222.1" y="115.8">in 0</text>
<text x="222.1" y="118.3">in 0</text>
<text x="187.9" y="120.8">pwr 0</text>
<text x="187.9" y="123.4">pwr 0</text>
<text x="187.9" y="125.9">pwr 0</text>
<text x="222.1" y="120.8">out 0</text>
<text x="222.1" y="123.4">out 0</text>
<text x="222.1" y="125.9">out 0</text>
<text x="254.4" y="123.4" transform="rotate(-90 254.4 123.4)">pas 1</text>
<text x="262" y="123.4" transform="rotate(-90 262 123.4)">pas 1</text>
<text x="72.3" y="128.5">pas 1</text>
<text x="72.3" y="131">pas 1</text>
<text x="107.8" y="128.5">io 0</text>
<text x="107.8" y="131">io 0</text>
<text x="187.9" y="128.5">pwr 0</text>
<text x="187.9" y="131">pwr 0</text>
<text x="222.1" y="128.5">in 0</text>
<text x="222.1" y="131">out 0</text>
<text x="72.3" y="133.5">pas 1</text>
<text x="72.3" y="136.1">pas 1</text>
<text x="107.8" y="133.5">io 0</text>
<text x="107.8" y="136.1">io 0</text>
<text x="188.4" y="136.1" transform="rotate(-90 188.4 136.1)">sup 0</text>
<text x="254.4" y="137.1" transform="rotate(-90 254.4 137.1)">pas 1</text>
<text x="262" y="137.1" transform="rotate(-90 262 137.1)">pas 1</text>
<text x="72.3" y="138.6">pas 1</text>
<text x="107.8" y="138.6">io 0</text>
</g>
</svg>
